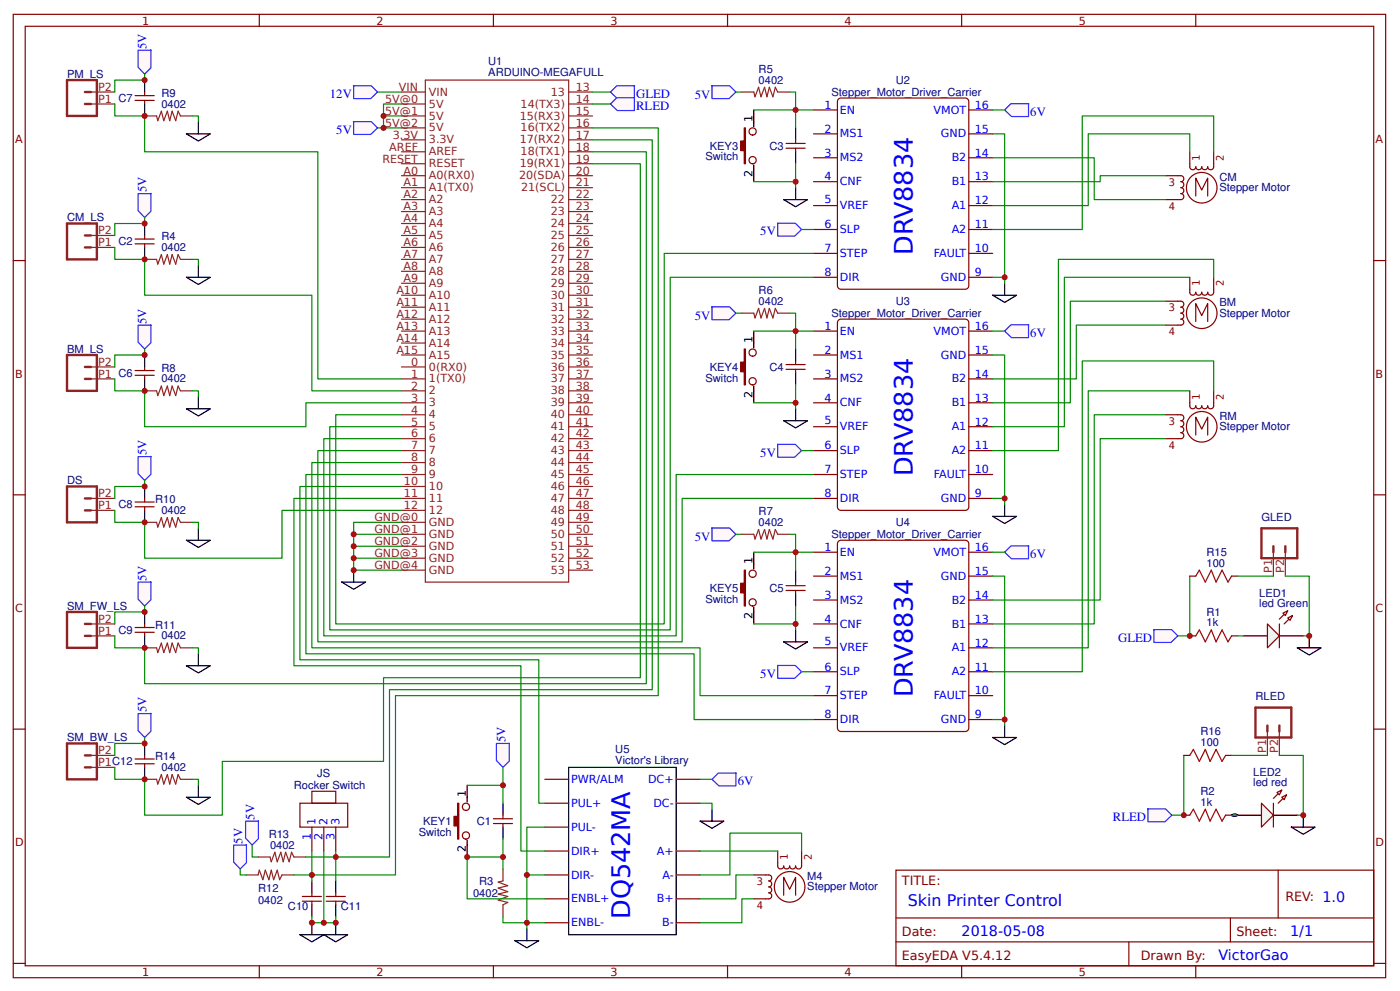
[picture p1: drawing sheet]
<svg xmlns="http://www.w3.org/2000/svg" width="310mm" height="219mm" viewBox="0 0 310 219" stroke-linecap="round" stroke-linejoin="round" font-family="sans-serif">
<g fill="none" stroke="#800" stroke-width=".26">
<path d="M2.9 3.2h304v213.2h-304zM5.6 5.8h298.7v208h-298.7zM57.4 3.2v2.6M109.3 3.2v2.6M161.2 3.2v2.6M213 3.2v2.6M264.9 3.2v2.6M2.9 57.7h2.7M304.3 57.7h2.6M2.9 109.5h2.7M304.3 109.5h2.6M2.9 161.4h2.7"/>
<path d="M304.3 161.4h2.6M198.5 192.6h105.8v21.2h-105.8zM283.1 192.6v10.6M2.9 213.3h2.7M57.4 213.8v2.6M109.3 213.8v2.6M161.2 213.8v2.6M198.5 203.2h105.8M198.5 208.5h105.8M213 213.8v2.6M250.1 208.5v5.3M264.9 213.8v2.6"/>
<path d="M272.5 203.2v5.3M304.3 213.3h2.6"/>
</g>
<g fill="none" stroke="#8d2323" stroke-width=".26">
<path d="M94.2 17.7h31.8v111.2h-31.8zM20.1 23h5.3M20.1 20.4h5.3M88.9 23h5.3M88.9 36.2h5.3M88.9 25.7h5.3M88.9 38.9h5.3M88.9 28.3h5.3M88.9 31h5.3M88.9 33.6h5.3M88.9 20.4h5.3M126 23h5.3"/>
<path d="M126 36.2h5.3M126 25.7h5.3M126 38.9h5.3M126 28.3h5.3M126 31h5.3M126 33.6h5.3M126 20.4h5.3M88.9 41.5h5.3M88.9 44.2h5.3M88.9 46.8h5.3M88.9 49.5h5.3M88.9 52.1h5.3"/>
<path d="M88.9 54.8h5.3M88.9 57.4h5.3M126 41.5h5.3M126 44.2h5.3M126 46.8h5.3M126 49.5h5.3M126 52.1h5.3M126 54.8h5.3M126 57.4h5.3M88.9 60.1h5.3M88.9 62.7h5.3M88.9 65.4h5.3"/>
<path d="M88.9 68h5.3M88.9 70.6h5.3M88.9 73.3h5.3M88.9 75.9h5.3M88.9 78.6h5.3M126 60.1h5.3M126 62.7h5.3M126 65.4h5.3M126 68h5.3M126 70.6h5.3M126 73.3h5.3M126 75.9h5.3"/>
<path d="M126 78.6h5.3M88.9 83.9h5.3M88.9 86.5h5.3M88.9 89.2h5.3M88.9 91.8h5.3M88.9 94.5h5.3M88.9 97.1h5.3M88.9 99.7h5.3M88.9 81.2h5.3M126 83.9h5.3M126 86.5h5.3M126 89.2h5.3"/>
<path d="M126 91.8h5.3M126 94.5h5.3M126 97.1h5.3M126 99.7h5.3M126 81.2h5.3M88.9 102.4h5.3M88.9 105h5.3M88.9 107.7h5.3M88.9 110.3h5.3M88.9 113h5.3M88.9 115.6h5.3M88.9 118.3h5.3"/>
<path d="M126 102.4h5.3M126 105h5.3M126 107.7h5.3M126 110.3h5.3M126 113h5.3M126 115.6h5.3M126 118.3h5.3M88.9 126.2h5.3M88.9 120.9h5.3M88.9 123.6h5.3M126 126.2h5.3M126 120.9h5.3"/>
<path d="M126 123.6h5.3"/>
</g>
<path d="M14.8 17.7h6.7v8h-6.7zM18.8 20.4h1.3M18.8 23h1.3" fill="none" stroke="#8d2323" stroke-width=".53"/>
<path d="M275.5 140.8h5.2M283.4 140.8h5.3" fill="none" stroke="#000" stroke-width=".26"/>
<path d="M280.7 138.1l2.7 2.7-2.7 2.6z" fill="#efefef" stroke="#800" stroke-width=".26"/>
<path d="M285.2 135.2l-1.8 1.9M286.3 136.3l-1.8 1.8" fill="none" stroke="#800" stroke-width=".26"/>
<g fill="#efefef" stroke="#800" stroke-width=".26">
<path d="M285.2 136.8l1.1-.5-.5 1z"/>
<path d="M284.2 135.7l1-.5-.5 1.1z"/>
</g>
<path d="M283.4 138.1v5.3M263.6 140.8h1.3M272.8 140.8h1.3M66.4 177.8h10.6v5.3h-10.6zM69.1 175.2h5.3v2.6h-5.3zM69.1 183.1v5.3M71.7 183.1v5.3M74.4 183.1v5.3" fill="none" stroke="#800" stroke-width=".26"/>
<path d="M264.9 140.8l.8-1.4 1.3 2.7 1.3-2.7 1.1 2.7 1.3-2.7 1.3 2.7 .8-1.3" fill="none" stroke="#a00000" stroke-width=".26"/>
<path d="M287.4 143.4h5.3l-2.7 1.6zM290 140.8v2.6" fill="none" stroke="#000" stroke-width=".26"/>
<g fill="none" stroke="#840000" stroke-width=".26">
<path d="M258.3 38.9h3.3a.66 .66 0 0 1 .6 .7 .66 .66 0 0 1-.6 .6 .66 .66 0 0 1 .6 .7 .66 .66 0 0 1-.6 .6 .66 .66 0 0 1 .6 .7 .66 .66 0 0 1-.6 .7 .66 .66 0 0 1 .6 .6 .66 .66 0 0 1-.6 .7h-3.3M263.6 33.6v3.3a.66 .66 0 0 0 .6 .7 .66 .66 0 0 0 .7-.7 .66 .66 0 0 0 .6 .7 .66 .66 0 0 0 .7-.7 .66 .66 0 0 0 .7 .7 .66 .66 0 0 0 .6-.7 .66 .66 0 0 0 .7 .7 .66 .66 0 0 0 .6-.7v-3.3M264.9 43.4v-4l1.3 2.7 1.3-2.7v4M269.6 41.5a3.4 3.4 0 0 0-4.9-3 3.4 3.4 0 0 0-.6 5.7 3.4 3.4 0 0 0 5.4-1.8l.1-.7M258.3 66.7h3.3a.66 .66 0 0 1 .6 .6 .66 .66 0 0 1-.6 .7 .66 .66 0 0 1 .6 .7 .66 .66 0 0 1-.6 .6 .66 .66 0 0 1 .6 .7 .66 .66 0 0 1-.6 .6 .66 .66 0 0 1 .6 .7 .66 .66 0 0 1-.6 .7h-3.3M263.6 61.4v3.3a.66 .66 0 0 0 .6 .7 .66 .66 0 0 0 .7-.7 .66 .66 0 0 0 .6 .7 .66 .66 0 0 0 .7-.7 .66 .66 0 0 0 .7 .7 .66 .66 0 0 0 .6-.7 .66 .66 0 0 0 .7 .7 .66 .66 0 0 0 .6-.7v-3.3M264.9 71.2v-4l1.3 2.6 1.3-2.6v4M269.6 69.3a3.4 3.4 0 0 0-4.9-3 3.4 3.4 0 0 0-.6 5.7 3.4 3.4 0 0 0 5.4-1.9l.1-.6M258.3 91.8h3.3a.66 .66 0 0 1 .6 .7 .66 .66 0 0 1-.6 .6 .66 .66 0 0 1 .6 .7 .66 .66 0 0 1-.6 .7 .66 .66 0 0 1 .6 .6 .66 .66 0 0 1-.6 .7 .66 .66 0 0 1 .6 .6 .66 .66 0 0 1-.6 .7h-3.3M263.6 86.5v3.3a.66 .66 0 0 0 .6 .7 .66 .66 0 0 0 .7-.7 .66 .66 0 0 0 .6 .7 .66 .66 0 0 0 .7-.7 .66 .66 0 0 0 .7 .7 .66 .66 0 0 0 .6-.7 .66 .66 0 0 0 .7 .7 .66 .66 0 0 0 .6-.7v-3.3M264.9 96.3v-4l1.3 2.7 1.3-2.7v4M269.6 94.5a3.4 3.4 0 0 0-4.9-3.1 3.4 3.4 0 0 0-.6 5.7 3.4 3.4 0 0 0 5.4-1.8l.1-.7"/>
<path d="M167 193.7h3.3a.66 .66 0 0 1 .6 .6 .66 .66 0 0 1-.6 .7 .66 .66 0 0 1 .6 .7 .66 .66 0 0 1-.6 .6 .66 .66 0 0 1 .6 .7 .66 .66 0 0 1-.6 .6 .66 .66 0 0 1 .6 .7 .66 .66 0 0 1-.6 .7h-3.3M172.3 188.4v3.3a.66 .66 0 0 0 .6 .7 .66 .66 0 0 0 .7-.7 .66 .66 0 0 0 .7 .7 .66 .66 0 0 0 .6-.7 .66 .66 0 0 0 .7 .7 .66 .66 0 0 0 .6-.7 .66 .66 0 0 0 .7 .7 .66 .66 0 0 0 .7-.7v-3.3M173.6 198.2v-4l1.3 2.6 1.3-2.6v4M178.3 196.3a3.4 3.4 0 0 0-4.8-3 3.4 3.4 0 0 0-.7 5.6 3.4 3.4 0 0 0 5.4-1.8l.1-.6"/>
</g>
<g fill="#fff7f8" stroke="#430aff" stroke-width=".26">
<path d="M136.6 19h4l-.1 2.8h-3.8l-1.5-1.4z"/>
<path d="M136.6 21.6h4l-.1 2.9h-3.8l-1.5-1.5z"/>
</g>
<path d="M131.3 20.4h3.9M131.3 23h3.9" fill="none" stroke="#080" stroke-width=".26"/>
<g fill="#fff7f8" stroke="#430aff" stroke-width=".26">
<path d="M255.5 139.4h4l1.4 1.4-1.5 1.4h-3.8z"/>
<path d="M222.5 24.3l1.4-1.3h4l-.1 2.8h-3.7z"/>
<path d="M222.5 73.3l1.4-1.4h4l-.1 2.8h-3.7z"/>
<path d="M222.5 122.2l1.4-1.4h4l-.1 2.9h-3.7z"/>
<path d="M78.3 19h3.9l1.4 1.4-1.5 1.4h-3.8z"/>
</g>
<path d="M219.9 65.4h5.3l-2.7 1.5zM222.5 62.7v2.7M219.9 114.3h5.3l-2.7 1.6zM222.5 111.7v2.6M75.7 128.9h5.3l-2.7 1.5zM78.3 126.2v2.7M126 169.9h23.8v37h-23.8zM219.9 163.2h5.3l-2.7 1.6zM222.5 160.6v2.6" fill="none" stroke="#000" stroke-width=".26"/>
<path d="M83.6 20.4h5.3M88.9 118.3h-10.6v2.6M88.9 115.6h-10.6v2.7M88.9 123.6h-10.6v2.6h10.6M88.9 120.9h-10.6v2.7" fill="none" stroke="#080" stroke-width=".26"/>
<g fill="none" stroke="#800" stroke-width=".26">
<path d="M120.7 172.5h5.3M120.7 177.8h5.3M149.8 172.5h5.3M149.8 177.8h5.3M120.7 188.4h5.3M120.7 193.7h5.3M120.7 183.1h5.3M120.7 199h5.3M149.8 188.4h5.3M149.8 193.7h5.3M149.8 199h5.3M120.7 204.3h5.3"/>
<path d="M149.8 204.3h5.3"/>
</g>
<path d="M157.7 172.5l1.4-1.4h4l-.1 2.9h-3.8z" fill="#fff7f8" stroke="#430aff" stroke-width=".26"/>
<path d="M155.1 177.8h2.6v1.3M155.1 172.5h2.6M120.7 193.7h-4v10.6M120.7 183.1h-4v10.6M120.7 204.3h-4v1.3" fill="none" stroke="#080" stroke-width=".26"/>
<path d="M157.7 179.1v2.7M155.1 181.8h5.3l-2.7 1.6zM114.1 208.2h5.3l-2.7 1.6zM116.7 205.6v2.6" fill="none" stroke="#000" stroke-width=".26"/>
<path d="M185.7 21.9l.6-.2h27.5a.79 .79 0 0 1 .8 .8v40.7a.79 .79 0 0 1-.8 .8h-27.5a.79 .79 0 0 1-.8-.8v-40.7z" fill="#fff" stroke="#800" stroke-width=".26"/>
<g fill="none" stroke="#800" stroke-width=".26">
<path d="M180.2 24.3h5.3M180.2 29.6h5.3M180.2 34.9h5.3M214.6 24.3h5.3M214.6 29.6h5.3M214.6 34.9h5.3M180.2 40.2h5.3M180.2 45.5h5.3M180.2 50.8h5.3M180.2 56.1h5.3M214.6 40.2h5.3M214.6 45.5h5.3"/>
<path d="M214.6 50.8h5.3M214.6 56.1h5.3M180.2 61.4h5.3M214.6 61.4h5.3"/>
</g>
<path d="M185.7 70.9l.6-.3h27.5a.79 .79 0 0 1 .8 .8v40.8a.79 .79 0 0 1-.8 .8h-27.5a.79 .79 0 0 1-.8-.8v-40.8z" fill="#fff" stroke="#800" stroke-width=".26"/>
<g fill="none" stroke="#800" stroke-width=".26">
<path d="M180.2 73.3h5.3M180.2 78.6h5.3M214.6 73.3h5.3M214.6 78.6h5.3M180.2 83.9h5.3M180.2 89.2h5.3M180.2 94.5h5.3M180.2 99.7h5.3M214.6 83.9h5.3M214.6 89.2h5.3M214.6 94.5h5.3M214.6 99.7h5.3"/>
<path d="M180.2 105h5.3M180.2 110.3h5.3M214.6 105h5.3M214.6 110.3h5.3"/>
</g>
<path d="M185.7 119.8l.6-.2h27.5a.79 .79 0 0 1 .8 .8v40.7a.79 .79 0 0 1-.8 .8h-27.5a.79 .79 0 0 1-.8-.8v-40.7z" fill="#fff" stroke="#800" stroke-width=".26"/>
<g fill="none" stroke="#800" stroke-width=".26">
<path d="M180.2 122.2h5.3M180.2 127.5h5.3M180.2 132.8h5.3M180.2 138.1h5.3M214.6 122.2h5.3M214.6 127.5h5.3M214.6 132.8h5.3M214.6 138.1h5.3M180.2 143.4h5.3M180.2 148.7h5.3M180.2 154h5.3M180.2 159.3h5.3"/>
<path d="M214.6 143.4h5.3M214.6 148.7h5.3M214.6 154h5.3M214.6 159.3h5.3"/>
</g>
<g fill="none" stroke="#080" stroke-width=".26">
<path d="M219.9 29.6h2.6v33.1M219.9 34.9h22.5v9.3h15.9M219.9 24.3h2.6M258.3 38.9h-14.6v1.3h-23.8M263.6 33.6v-4h-22.5v15.9h-21.2M268.8 33.6v-7.9h-29.1v25.1h-19.8M180.2 56.1h-33.1v82h-72.7v-46.3h14.5M180.2 61.4h-31.7v78h-75.4v-44.9h15.8M219.9 78.6h2.6v33.1M219.9 73.3h2.6M219.9 61.4h2.6M258.3 72h-19.9v11.9h-18.5"/>
<path d="M258.3 66.7h-21.2v22.5h-17.2M263.6 61.4h-27.8v33.1h-15.9M268.8 61.4v-4h-34.4v42.3h-14.5M88.9 97.1h-17.2v43.7h78.1v-35.8h30.4M88.9 99.7h-18.5v42.4h80.7v-31.8h29.1M258.3 97.1h-14.6v35.7h-23.8M258.3 91.8h-15.9v46.3h-22.5M263.6 86.5h-22.5v56.9h-21.2M268.8 86.5v-6.6h-29.1v68.8h-19.8M88.9 102.4h-19.8v41h86v10.6h25.1M88.9 105h-21.1v39.7h85.9v14.6h26.5M219.9 110.3h2.6"/>
<path d="M219.9 122.2h2.6"/>
</g>
<path d="M78.3 26.9h3.9l1.4 1.4-1.5 1.5h-3.8z" fill="#fff7f8" stroke="#430aff" stroke-width=".26"/>
<path d="M83.6 28.3h5.3M88.9 25.7h-3.9v2.6M88.9 23h-3.9v2.7" fill="none" stroke="#080" stroke-width=".26"/>
<g fill="#fff7f8" stroke="#430aff" stroke-width=".26">
<path d="M172.2 147.3h4l1.4 1.4-1.6 1.5h-3.7z"/>
<path d="M172.2 98.4h4l1.4 1.3-1.6 1.5h-3.7z"/>
<path d="M172.2 49.4h4l1.4 1.4-1.6 1.5h-3.7z"/>
</g>
<path d="M177.6 50.8h2.6M177.6 99.7h2.6M177.6 148.7h2.6" fill="none" stroke="#080" stroke-width=".26"/>
<path d="M110 164.6l2.8-.1v4l-1.4 1.4-1.4-1.6z" fill="#fff7f8" stroke="#430aff" stroke-width=".26"/>
<path d="M103.5 173.8v3.7M111.4 177.8v2.6M103.5 186v3.7M111.4 183.1v2.6" fill="none" stroke="#000" stroke-width=".26"/>
<path d="M101.4 177.8h.2v7.9h-.2v-2.9h-.8v-2.1h.8z" fill="#800" stroke="#800" stroke-width=".26"/>
<g fill="none" stroke="#800" stroke-width=".26">
<path d="M109.3 181.2h4.2M109.3 182.3h4.2M111.4 180.4v.8M111.4 182.3v.8"/>
<circle cx="103.2" cy="178.6" r=".8"/>
<circle cx="103.2" cy="184.9" r=".8"/>
</g>
<path d="M111.4 192.4v2.6l-1 .3 2.1 .8-2.1 .5 2.1 .8-2.1 .5 2.1 .5-2.1 .8 2.1 .6-1.1 .5v2.6" fill="none" stroke="#8d2323" stroke-width=".26"/>
<path d="M219.9 127.5h2.6v31.8M219.9 159.3h2.6v1.3M103.5 173.8h7.9M111.4 169.9v7.9M111.4 189.7h-7.9v9.3h17.2M111.4 185.7v6.7M111.4 202.9v1.4h5.3" fill="none" stroke="#080" stroke-width=".26"/>
<path d="M157.7 19h3.9l1.4 1.4-1.5 1.4h-3.8z" fill="#fff7f8" stroke="#430aff" stroke-width=".26"/>
<path d="M167 24.3v3.7M167 36.5v3.7M176.2 28.3v2.7M176.2 33.6v2.6M173.6 44.2h5.3l-2.7 1.6zM176.2 41.5v2.7" fill="none" stroke="#000" stroke-width=".26"/>
<path d="M164.9 28.3h.2v7.9h-.2v-2.9h-.8v-2.1h.8z" fill="#800" stroke="#800" stroke-width=".26"/>
<path d="M166.7 29.9a.81 .81 0 0 1-.7-1.1 .81 .81 0 0 1 1.3-.3 .81 .81 0 0 1-.1 1.3l-.5 .1M166.7 36.2a.81 .81 0 0 1-.7-1 .81 .81 0 0 1 1.3-.4 .81 .81 0 0 1-.1 1.3l-.5 .1M174.1 31.7h4.3M174.1 32.8h4.3M176.2 31v.7M176.2 32.8v.8" fill="none" stroke="#800" stroke-width=".26"/>
<path d="M164.3 20.4h2.7l.2 1 .8-2.1 .6 2.1 .8-2.1 .5 2.1 .5-2.1 .8 2.1 .5-2.1 .6 1.1h2.6" fill="none" stroke="#8d2323" stroke-width=".26"/>
<path d="M163 20.4h1.3M174.9 20.4h1.3v3.9h-9.2M176.2 36.2v5.3M180.2 24.3h-4v4M167 40.2h9.2" fill="none" stroke="#080" stroke-width=".26"/>
<path d="M157.7 67.9h3.9l1.4 1.4-1.5 1.5h-3.8z" fill="#fff7f8" stroke="#430aff" stroke-width=".26"/>
<path d="M167 73.3v3.7M176.2 77.3v2.6M167 85.5v3.7M173.6 93.1h5.3l-2.7 1.6zM176.2 82.5v2.7M176.2 90.5v2.6" fill="none" stroke="#000" stroke-width=".26"/>
<path d="M164.9 77.3h.2v7.9h-.2v-2.9h-.8v-2.1h.8z" fill="#800" stroke="#800" stroke-width=".26"/>
<path d="M166.7 78.8a.81 .81 0 0 1-.7-1 .81 .81 0 0 1 1.3-.4 .81 .81 0 0 1-.1 1.3l-.5 .1M176.2 79.9v.8M166.7 85.2a.81 .81 0 0 1-.7-1.1 .81 .81 0 0 1 1.3-.3 .81 .81 0 0 1-.1 1.3l-.5 .1M174.1 80.7h4.3M174.1 81.8h4.3M176.2 81.8v.7" fill="none" stroke="#800" stroke-width=".26"/>
<path d="M164.3 69.3h2.7l.2 1.1 .8-2.1 .6 2.1 .8-2.1 .5 2.1 .5-2.1 .8 2.1 .5-2.1 .6 1h2.6" fill="none" stroke="#8d2323" stroke-width=".26"/>
<path d="M163 69.3h1.3M174.9 69.3h1.3v4h-9.2M180.2 73.3h-4v4M167 89.2h9.2M176.2 85.2v5.3" fill="none" stroke="#080" stroke-width=".26"/>
<path d="M157.7 116.9h3.9l1.4 1.4-1.5 1.4h-3.8z" fill="#fff7f8" stroke="#430aff" stroke-width=".26"/>
<path d="M167 122.2v3.7M167 134.4v3.7M176.2 126.2v2.7M176.2 131.5v2.6M176.2 139.4v2.7M173.6 142.1h5.3l-2.7 1.6z" fill="none" stroke="#000" stroke-width=".26"/>
<path d="M164.9 126.2h.2v7.9h-.2v-2.9h-.8v-2.1h.8z" fill="#800" stroke="#800" stroke-width=".26"/>
<path d="M166.7 127.8a.81 .81 0 0 1-.7-1.1 .81 .81 0 0 1 1.3-.3 .81 .81 0 0 1-.1 1.3l-.5 .1M166.7 134.1a.81 .81 0 0 1-.7-1 .81 .81 0 0 1 1.3-.4 .81 .81 0 0 1-.1 1.3l-.5 .1M174.1 129.6h4.3M174.1 130.7h4.3M176.2 128.9v.7M176.2 130.7v.8" fill="none" stroke="#800" stroke-width=".26"/>
<path d="M164.3 118.3h2.7l.2 1 .8-2.1 .6 2.1 .8-2.1 .5 2.1 .5-2.1 .8 2.1 .5-2.1 .6 1.1h2.6" fill="none" stroke="#8d2323" stroke-width=".26"/>
<path d="M163 118.3h1.3M174.9 118.3h1.3v3.9h-9.2M167 138.1h9.2M176.2 134.1v5.3M180.2 122.2h-4v4" fill="none" stroke="#080" stroke-width=".26"/>
<path d="M30.6 11.1l2.8-.1v4l-1.4 1.4-1.4-1.5z" fill="#fff7f8" stroke="#430aff" stroke-width=".26"/>
<path d="M41.3 29.6h5.3l-2.7 1.6zM43.9 27v2.6" fill="none" stroke="#000" stroke-width=".26"/>
<path d="M51.8 187.1l2.8-.1v4l-1.4 1.4-1.4-1.6z" fill="#fff7f8" stroke="#430aff" stroke-width=".26"/>
<path d="M67 198.4h4.2M67 199.5h4.2M69.1 197.6v.8M69.1 199.5v.8M72.3 198.4h4.2M72.3 199.5h4.2M74.4 197.6v.8M74.4 199.5v.8" fill="none" stroke="#800" stroke-width=".26"/>
<path d="M69.1 195v2.6M74.4 195v2.6M66.4 206.9h5.3l-2.6 1.6zM69.1 200.3v2.6M69.1 204.3v2.6M71.7 206.9h5.3l-2.6 1.6zM74.4 200.3v2.6M74.4 204.3v2.6" fill="none" stroke="#000" stroke-width=".26"/>
<path d="M54.5 193.7h2.7l.2-1.1 .8 2.1 .6-2.1 .8 2.1 .5-2.1 .5 2.1 .8-2.1 .5 2.1 .6-1h2.6" fill="none" stroke="#8d2323" stroke-width=".26"/>
<path d="M53.2 192.4v1.3h1.3M65.1 193.7h4v1.3M71.7 188.4v15.9h2.7v-1.4" fill="none" stroke="#080" stroke-width=".26"/>
<path d="M54.4 181.8l2.8-.1v4l-1.3 1.4-1.5-1.6z" fill="#fff7f8" stroke="#430aff" stroke-width=".26"/>
<path d="M282.1 122.2v5.3M284.7 122.2v5.3M57.2 189.7h2.6l.3 1.1 .8-2.2 .5 2.2 .8-2.2 .5 2.2 .6-2.2 .8 2.2 .5-2.2 .5 1.1h2.7" fill="none" stroke="#8d2323" stroke-width=".26"/>
<g fill="none" stroke="#080" stroke-width=".26">
<path d="M32 25.7v7.9h38.4v50.3h18.5M131.3 28.3h14.5v125.7h-58.2v39.7h-18.5v-5.3M131.3 31h13.2v121.7h-58.2v37h-11.9v-1.3M131.3 33.6h11.9v117.7h-111.2v-7.9M131.3 36.2h10.5v113.8h-56.8v18.5h-35.8v11.9h-17.2v-7.9M32 57.4v8h37.1v21.1h19.8M32 86.5v8h35.8v-5.3h21.1M88.9 107.7h-22.5v38.3h53v31.8h1.3M88.9 110.3h-23.8v37.1h50.3v41h5.3M88.9 113h-26.4v10.6h-30.5v-8M263.6 127.5v13.3h-2.7M284.7 127.5h5.3v13.3h-1.3"/>
<path d="M55.9 187.1v2.6h1.3M67.8 189.7h6.6v5.3M155.1 188.4h17.2M167 193.7h-4v5.3h-7.9M167 199h-2.7v5.3h-9.2M177.6 188.4v-4h-15.9v9.3h-6.6M69.1 202.9v1.4h2.6"/>
</g>
<path d="M279.4 116.9h8v6.7h-8zM282.1 120.9v1.3M284.7 120.9v1.3" fill="none" stroke="#8d2323" stroke-width=".53"/>
<path d="M274.1 180.4h5.3M282.1 180.4h5.3" fill="none" stroke="#000" stroke-width=".26"/>
<path d="M279.4 177.8l2.7 2.6-2.7 2.7z" fill="#efefef" stroke="#800" stroke-width=".26"/>
<path d="M283.9 174.9l-1.8 1.8M285 175.9l-1.9 1.9" fill="none" stroke="#800" stroke-width=".26"/>
<g fill="#efefef" stroke="#800" stroke-width=".26">
<path d="M283.9 176.5l1.1-.6-.5 1.1z"/>
<path d="M282.9 175.4l1-.5-.5 1z"/>
</g>
<path d="M282.1 177.8v5.3M262.2 180.4h1.4M271.5 180.4h1.3" fill="none" stroke="#800" stroke-width=".26"/>
<path d="M263.6 180.4l.7-1.3 1.4 2.7 1.3-2.7 1 2.7 1.4-2.7 1.3 2.7 .8-1.4" fill="none" stroke="#a00000" stroke-width=".26"/>
<path d="M286 183.1h5.3l-2.6 1.6zM288.7 180.4v2.7" fill="none" stroke="#000" stroke-width=".26"/>
<path d="M254.2 179.1h4l1.4 1.3-1.5 1.5h-3.8z" fill="#fff7f8" stroke="#430aff" stroke-width=".26"/>
<path d="M14.8 49.5h6.7v7.9h-6.7zM18.8 52.1h1.3M18.8 54.8h1.3M278.1 156.6h7.9v6.6h-7.9zM280.7 160.6v1.3M283.4 160.6v1.3" fill="none" stroke="#8d2323" stroke-width=".53"/>
<path d="M32 25.7h2.7l.3 1 .7-2.1 .6 2.1 .8-2.1 .5 2.1 .5-2.1 .8 2.1 .5-2.1 .6 1.1h2.6M20.1 54.8h5.3M20.1 52.1h5.3M280.7 161.9v5.3M283.4 161.9v5.3" fill="none" stroke="#8d2323" stroke-width=".26"/>
<path d="M32 16.4v1.3h-6.6v2.7M25.4 23v2.7h6.6M42.6 25.7h1.3v1.3M262.2 167.2v13.2h-2.6M283.4 167.2h5.3v13.2h-1.3" fill="none" stroke="#080" stroke-width=".26"/>
<path d="M29.9 21.2h4.3M29.9 22.2h4.3M32 20.4v.8M32 22.2v.8" fill="none" stroke="#800" stroke-width=".26"/>
<path d="M32 17.7v2.7M32 23v2.7" fill="none" stroke="#000" stroke-width=".26"/>
<path d="M30.6 42.9l2.8-.1v4l-1.4 1.4-1.4-1.6z" fill="#fff7f8" stroke="#430aff" stroke-width=".26"/>
<path d="M32 49.5v2.6M32 54.8v2.6M43.9 58.7v2.7M41.3 61.4h5.3l-2.7 1.6z" fill="none" stroke="#000" stroke-width=".26"/>
<path d="M29.9 52.9h4.3M29.9 54h4.3M32 52.1v.8M32 54v.8" fill="none" stroke="#800" stroke-width=".26"/>
<path d="M32 57.4h2.7l.3 1.1 .7-2.1 .6 2.1 .8-2.1 .5 2.1 .5-2.1 .8 2.1 .5-2.1 .6 1h2.6M20.1 83.9h5.3M20.1 81.2h5.3" fill="none" stroke="#8d2323" stroke-width=".26"/>
<path d="M25.4 54.8v2.6h6.6M32 48.2v1.3h-6.6v2.6M42.6 57.4h1.3v1.3" fill="none" stroke="#080" stroke-width=".26"/>
<path d="M14.8 78.6h6.7v7.9h-6.7zM18.8 81.2h1.3M18.8 83.9h1.3" fill="none" stroke="#8d2323" stroke-width=".53"/>
<path d="M30.6 72l2.8-.1v4l-1.4 1.4-1.4-1.6z" fill="#fff7f8" stroke="#430aff" stroke-width=".26"/>
<path d="M32 78.6v2.6M32 83.9v2.6M41.3 90.5h5.3l-2.7 1.6zM43.9 87.8v2.7" fill="none" stroke="#000" stroke-width=".26"/>
<path d="M29.9 82h4.3M29.9 83.1h4.3M32 81.2v.8M32 83.1v.8" fill="none" stroke="#800" stroke-width=".26"/>
<path d="M32 86.5h2.7l.3 1.1 .7-2.1 .6 2.1 .8-2.1 .5 2.1 .5-2.1 .8 2.1 .5-2.1 .6 1h2.6M20.1 113h5.3M20.1 110.3h5.3" fill="none" stroke="#8d2323" stroke-width=".26"/>
<path d="M32 77.3v1.3h-6.6v2.6M25.4 83.9v2.6h6.6M42.6 86.5h1.3v1.3" fill="none" stroke="#080" stroke-width=".26"/>
<path d="M14.8 107.7h6.7v7.9h-6.7zM18.8 110.3h1.3M18.8 113h1.3" fill="none" stroke="#8d2323" stroke-width=".53"/>
<path d="M30.6 101.1l2.8-.1v4l-1.4 1.4-1.4-1.6z" fill="#fff7f8" stroke="#430aff" stroke-width=".26"/>
<path d="M32 107.7v2.6M32 113v2.6M41.3 119.6h5.3l-2.7 1.6zM43.9 116.9v2.7" fill="none" stroke="#000" stroke-width=".26"/>
<path d="M29.9 111.1h4.3M29.9 112.2h4.3M32 110.3v.8M32 112.2v.8" fill="none" stroke="#800" stroke-width=".26"/>
<path d="M32 115.6h2.7l.3 1.1 .7-2.1 .6 2.1 .8-2.1 .5 2.1 .5-2.1 .8 2.1 .5-2.1 .6 1h2.6M20.1 138.1h5.3M20.1 140.8h5.3" fill="none" stroke="#8d2323" stroke-width=".26"/>
<path d="M25.4 113v2.6h6.6M32 106.4v1.3h-6.6v2.6M42.6 115.6h1.3v1.3" fill="none" stroke="#080" stroke-width=".26"/>
<path d="M14.8 135.5h6.7v7.9h-6.7zM18.8 138.1h1.3M18.8 140.8h1.3" fill="none" stroke="#8d2323" stroke-width=".53"/>
<path d="M30.6 128.9l2.8-.1v4l-1.4 1.3-1.4-1.5z" fill="#fff7f8" stroke="#430aff" stroke-width=".26"/>
<path d="M32 135.5v2.6M32 140.8v2.6M41.3 147.4h5.3l-2.7 1.6zM43.9 144.7v2.7" fill="none" stroke="#000" stroke-width=".26"/>
<path d="M29.9 138.9h4.3M29.9 140h4.3M32 138.1v.8M32 140v.8" fill="none" stroke="#800" stroke-width=".26"/>
<path d="M32 143.4h2.7l.3 1.1 .7-2.2 .6 2.2 .8-2.2 .5 2.2 .5-2.2 .8 2.2 .5-2.2 .6 1.1h2.6M20.1 169.9h5.3M20.1 167.2h5.3" fill="none" stroke="#8d2323" stroke-width=".26"/>
<path d="M32 134.1v1.4h-6.6v2.6M25.4 140.8v2.6h6.6M42.6 143.4h1.3v1.3" fill="none" stroke="#080" stroke-width=".26"/>
<path d="M14.8 164.6h6.7v7.9h-6.7zM18.8 167.2h1.3M18.8 169.9h1.3" fill="none" stroke="#8d2323" stroke-width=".53"/>
<path d="M30.6 158l2.8-.1v4l-1.4 1.3-1.4-1.5z" fill="#fff7f8" stroke="#430aff" stroke-width=".26"/>
<path d="M32 164.6v2.6M32 169.9v2.6M41.3 176.5h5.3l-2.7 1.6zM43.9 173.8v2.7M272.9 180.3l.9-.1 .3 .2-.3 .3h-.7l-.3-.3z" fill="none" stroke="#000" stroke-width=".26"/>
<path d="M263.6 127.5h1.3M272.8 127.5h1.3M29.9 168h4.3M29.9 169.1h4.3M32 167.2v.8M32 169.1v.8M262.2 167.2h1.4M271.5 167.2h1.3" fill="none" stroke="#800" stroke-width=".26"/>
<path d="M32 172.5h2.7l.3 1.1 .7-2.2 .6 2.2 .8-2.2 .5 2.2 .5-2.2 .8 2.2 .5-2.2 .6 1.1h2.6" fill="none" stroke="#8d2323" stroke-width=".26"/>
<path d="M274.1 127.5h8M274.1 140.8h1.4M25.4 169.9v2.6h6.6M32 163.2v1.4h-6.6v2.6M42.6 172.5h1.3v1.3M272.8 167.2h7.9M272.8 180.4h1.3" fill="none" stroke="#080" stroke-width=".26"/>
<path d="M264.9 127.5l.8-1.3 1.3 2.7 1.3-2.7 1.1 2.7 1.3-2.7 1.3 2.7 .8-1.4M263.6 167.2l.7-1.3 1.4 2.6 1.3-2.6 1 2.6 1.4-2.6 1.3 2.6 .8-1.3" fill="none" stroke="#a00000" stroke-width=".26"/>
<g fill="#c00">
<circle cx="262.2" cy="180.4" r=".66"/>
<circle cx="32" cy="172.5" r=".66"/>
<circle cx="32" cy="164.6" r=".66"/>
<circle cx="32" cy="115.6" r=".66"/>
<circle cx="32" cy="107.7" r=".66"/>
<circle cx="32" cy="57.4" r=".66"/>
<circle cx="32" cy="49.5" r=".66"/>
<circle cx="74.4" cy="204.3" r=".66"/>
<circle cx="69.1" cy="193.7" r=".66"/>
<circle cx="176.2" cy="89.2" r=".66"/>
<circle cx="176.2" cy="73.3" r=".66"/>
<circle cx="176.2" cy="40.2" r=".66"/>
<circle cx="176.2" cy="24.3" r=".66"/>
<circle cx="222.5" cy="159.3" r=".66"/>
<circle cx="85" cy="28.3" r=".66"/>
<circle cx="222.5" cy="110.3" r=".66"/>
<circle cx="222.5" cy="61.4" r=".66"/>
<circle cx="116.7" cy="193.7" r=".66"/>
<circle cx="78.3" cy="123.6" r=".66"/>
<circle cx="78.3" cy="126.2" r=".66"/>
<circle cx="78.3" cy="120.9" r=".66"/>
<circle cx="78.3" cy="118.3" r=".66"/>
<circle cx="116.7" cy="204.3" r=".66"/>
<circle cx="85" cy="25.7" r=".66"/>
<circle cx="111.4" cy="173.8" r=".66"/>
<circle cx="176.2" cy="122.2" r=".66"/>
<circle cx="176.2" cy="138.1" r=".66"/>
<circle cx="74.4" cy="189.7" r=".66"/>
<circle cx="71.7" cy="204.3" r=".66"/>
<circle cx="69.1" cy="204.3" r=".66"/>
<circle cx="103.5" cy="189.7" r=".66"/>
<circle cx="111.4" cy="189.7" r=".66"/>
<circle cx="290" cy="140.8" r=".66"/>
<circle cx="288.7" cy="180.4" r=".66"/>
<circle cx="32" cy="17.7" r=".66"/>
<circle cx="32" cy="25.7" r=".66"/>
<circle cx="32" cy="78.6" r=".66"/>
<circle cx="32" cy="86.5" r=".66"/>
<circle cx="32" cy="135.5" r=".66"/>
<circle cx="32" cy="143.4" r=".66"/>
<circle cx="263.6" cy="140.8" r=".66"/>
</g>
<g font-size="5.6" fill="#00f">
<text x="202.2" y="56.5" transform="rotate(-90 202.2 56.5)">DRV8834</text>
<text x="202.2" y="105.4" transform="rotate(-90 202.2 105.4)">DRV8834</text>
<text x="202.2" y="154.4" transform="rotate(-90 202.2 154.4)">DRV8834</text>
<text x="139.6" y="203.4" transform="rotate(-90 139.6 203.4)">DQ542MA</text>
</g>
<text font-size="3.5" fill="#00f" x="201.1" y="200.6">Skin Printer Control</text>
<g font-size="3.2" fill="#00f">
<text x="213" y="207.2">2018-05-08</text>
<text x="285.8" y="207.2">1/1</text>
<text x="269.9" y="212.5">VictorGao</text>
</g>
<g font-size="2.8" fill="#00f">
<text x="32.5" y="10.8" transform="rotate(-90 32.5 10.8)">5V</text>
<text x="73.1" y="21.7">12V</text>
<text x="140.9" y="21.7">GLED</text>
<text x="153.9" y="21.8">5V</text>
<text x="74.5" y="29.6">5V</text>
<text x="140.9" y="24.3">RLED</text>
<text x="228.2" y="25.7">6V</text>
<text x="32.5" y="42.6" transform="rotate(-90 32.5 42.6)">5V</text>
<text x="168.4" y="52.1">5V</text>
<text x="32.5" y="71.7" transform="rotate(-90 32.5 71.7)">5V</text>
<text x="153.9" y="70.8">5V</text>
<text x="228.2" y="74.6">6V</text>
<text x="32.5" y="100.8" transform="rotate(-90 32.5 100.8)">5V</text>
<text x="168.4" y="101.1">5V</text>
<text x="153.9" y="119.7">5V</text>
<text x="228.2" y="123.6">6V</text>
<text x="32.5" y="128.6" transform="rotate(-90 32.5 128.6)">5V</text>
<text x="247.7" y="142.1">GLED</text>
<text x="168.4" y="150">5V</text>
<text x="32.5" y="157.7" transform="rotate(-90 32.5 157.7)">5V</text>
<text x="111.9" y="164.2" transform="rotate(-90 111.9 164.2)">5V</text>
<text x="163.4" y="173.8">6V</text>
<text x="56.4" y="181.4" transform="rotate(-90 56.4 181.4)">5V</text>
<text x="246.5" y="181.8">RLED</text>
<text x="53.7" y="186.7" transform="rotate(-90 53.7 186.7)">5V</text>
</g>
<g font-size="2.8" fill="#800">
<text x="199.8" y="195.8">TITLE:</text>
<text x="284.7" y="199.5">REV: 1.0</text>
<text x="199.8" y="207.2">Date:</text>
<text x="273.9" y="207.2">Sheet:</text>
<text x="199.8" y="212.5">EasyEDA V5.4.12</text>
<text x="252.7" y="212.5">Drawn By:</text>
</g>
<g font-size="2.5" fill="#800">
<text x="31.5" y="5.4">1</text>
<text x="83.4" y="5.4">2</text>
<text x="135.2" y="5.4">3</text>
<text x="187.1" y="5.4">4</text>
<text x="238.9" y="5.4">5</text>
<text x="3.3" y="31.8">A</text>
<text x="304.7" y="31.8">A</text>
<text x="3.3" y="83.6">B</text>
<text x="304.7" y="83.6">B</text>
<text x="3.3" y="135.5">C</text>
<text x="304.7" y="135.5">C</text>
<text x="3.3" y="187.3">D</text>
<text x="304.7" y="187.3">D</text>
<text x="31.5" y="216">1</text>
<text x="83.4" y="216">2</text>
<text x="135.2" y="216">3</text>
<text x="187.1" y="216">4</text>
<text x="238.9" y="216">5</text>
</g>
<g font-size="2.5" fill="#000080">
<text x="14.8" y="17.2">PM_LS</text>
<text x="108.2" y="16.9">ARDUINO-MEGAFULL</text>
<text x="108.2" y="14.4">U1</text>
<text x="168" y="16.2">R5</text>
<text x="35.7" y="23.8">0402</text>
<text x="35.8" y="21.4">R9</text>
<text x="168" y="18.5">0402</text>
<text x="184.2" y="21.3">Stepper_Motor_Driver_Carrier</text>
<text x="198.4" y="18.6">U2</text>
<text x="156.3" y="35.5">Switch</text>
<text x="157.2" y="33.1">KEY3</text>
<text x="170.4" y="33.1">C3</text>
<text x="270.1" y="40">CM</text>
<text x="270.1" y="42.3">Stepper Motor</text>
<text x="14.8" y="48.9">CM_LS</text>
<text x="35.8" y="53.2">R4</text>
<text x="35.7" y="55.6">0402</text>
<text x="168" y="65.1">R6</text>
<text x="168" y="67.5">0402</text>
<text x="184.2" y="70.3">Stepper_Motor_Driver_Carrier</text>
<text x="198.4" y="67.5">U3</text>
<text x="270.1" y="70.1">Stepper Motor</text>
<text x="270.1" y="67.8">BM</text>
<text x="14.8" y="78.1">BM_LS</text>
<text x="35.8" y="82.3">R8</text>
<text x="157.2" y="82.1">KEY4</text>
<text x="170.4" y="82.1">C4</text>
<text x="35.7" y="84.7">0402</text>
<text x="156.3" y="84.5">Switch</text>
<text x="270.1" y="95.2">Stepper Motor</text>
<text x="270.1" y="92.9">RM</text>
<text x="14.8" y="107.2">DS</text>
<text x="34.4" y="111.4">R10</text>
<text x="35.7" y="113.8">0402</text>
<text x="168" y="116.4">0402</text>
<text x="168" y="114.1">R7</text>
<text x="184.2" y="119.2">Stepper_Motor_Driver_Carrier</text>
<text x="198.4" y="116.5">U4</text>
<text x="279.4" y="115.3">GLED</text>
<text x="267.3" y="125.4">100</text>
<text x="267.3" y="123">R15</text>
<text x="157.2" y="131">KEY5</text>
<text x="170.4" y="131">C5</text>
<text x="14.8" y="134.9">SM_FW_LS</text>
<text x="156.3" y="133.4">Switch</text>
<text x="267.3" y="136.3">R1</text>
<text x="278.9" y="134.4">led Green</text>
<text x="278.9" y="132.1">LED1</text>
<text x="34.4" y="139.2">R11</text>
<text x="35.7" y="141.6">0402</text>
<text x="267.3" y="138.6">1k</text>
<text x="278.1" y="154.9">RLED</text>
<text x="14.8" y="164">SM_BW_LS</text>
<text x="136.3" y="166.7">U5</text>
<text x="265.9" y="165.1">100</text>
<text x="265.9" y="162.7">R16</text>
<text x="34.4" y="168.3">R14</text>
<text x="35.7" y="170.7">0402</text>
<text x="70.3" y="172">JS</text>
<text x="136.3" y="169.1">Victor's Library</text>
<text x="277.6" y="171.8">LED2</text>
<text x="65.1" y="174.6">Rocker Switch</text>
<text x="265.9" y="178.3">1k</text>
<text x="265.9" y="175.9">R2</text>
<text x="277.6" y="174.1">led red</text>
<text x="59.5" y="185.5">R13</text>
<text x="92.8" y="185">Switch</text>
<text x="93.7" y="182.6">KEY1</text>
<text x="105.6" y="182.6">C1</text>
<text x="59.8" y="188">0402</text>
<text x="57.2" y="197.5">R12</text>
<text x="106.1" y="195.9">R3</text>
<text x="178.8" y="197.1">Stepper Motor</text>
<text x="178.8" y="194.8">M4</text>
<text x="57.2" y="200.1">0402</text>
<text x="63.8" y="201.5">C10</text>
<text x="75.5" y="201.5">C11</text>
<text x="104.8" y="198.6">0402</text>
</g>
<g font-size="2.5" fill="#8d2323">
<text x="21.7" y="22.8">P1 C7</text>
<text x="21.7" y="20.1">P2</text>
<text x="85.3" y="22.8">5V@0</text>
<text x="88.4" y="20.1">VIN</text>
<text x="95" y="23.8">5V</text>
<text x="95" y="21.2">VIN</text>
<text x="115.3" y="23.8">14(TX3)</text>
<text x="122" y="21.2">13</text>
<text x="127.6" y="20.1">13</text>
<text x="127.6" y="22.8">14</text>
<text x="85.3" y="25.4">5V@1</text>
<text x="85.3" y="28">5V@2</text>
<text x="95" y="26.5">5V</text>
<text x="95" y="29.1">5V</text>
<text x="115.1" y="26.5">15(RX3)</text>
<text x="115.3" y="29.1">16(TX2)</text>
<text x="127.6" y="28">16</text>
<text x="127.6" y="25.4">15</text>
<text x="84.7" y="36">RESET</text>
<text x="86.2" y="33.3">AREF</text>
<text x="87" y="30.7">3.3V</text>
<text x="95" y="31.8">3.3V</text>
<text x="95" y="34.4">AREF</text>
<text x="115.1" y="31.8">17(RX2)</text>
<text x="115.3" y="34.4">18(TX1)</text>
<text x="127.6" y="30.7">17</text>
<text x="127.6" y="33.3">18</text>
<text x="127.6" y="36">19</text>
<text x="89.4" y="38.6">A0</text>
<text x="89.4" y="41.3">A1</text>
<text x="95" y="37">RESET</text>
<text x="95" y="39.7">A0(RX0)</text>
<text x="115" y="39.7">20(SDA)</text>
<text x="115.1" y="37">19(RX1)</text>
<text x="127.6" y="41.3">21</text>
<text x="127.6" y="38.6">20</text>
<text x="89.4" y="43.9">A2</text>
<text x="89.4" y="46.6">A3</text>
<text x="95" y="42.3">A1(TX0)</text>
<text x="95" y="45">A2</text>
<text x="95" y="47.6">A3</text>
<text x="115.4" y="42.3">21(SCL)</text>
<text x="122" y="45">22</text>
<text x="122" y="47.6">23</text>
<text x="127.6" y="43.9">22</text>
<text x="127.6" y="46.6">23</text>
<text x="21.7" y="51.9">P2</text>
<text x="89.4" y="49.2">A4</text>
<text x="89.4" y="51.9">A5</text>
<text x="95" y="50.3">A4</text>
<text x="95" y="52.9">A5</text>
<text x="122" y="50.3">24</text>
<text x="122" y="52.9">25</text>
<text x="127.6" y="49.2">24</text>
<text x="127.6" y="51.9">25</text>
<text x="21.7" y="54.5">P1 C2</text>
<text x="89.4" y="54.5">A6</text>
<text x="89.4" y="57.1">A7</text>
<text x="89.4" y="59.8">A8</text>
<text x="95" y="55.6">A6</text>
<text x="95" y="58.2">A7</text>
<text x="122" y="55.6">26</text>
<text x="122" y="58.2">27</text>
<text x="127.6" y="54.5">26</text>
<text x="127.6" y="57.1">27</text>
<text x="127.6" y="59.8">28</text>
<text x="87.8" y="65.1">A10</text>
<text x="89.4" y="62.4">A9</text>
<text x="95" y="60.9">A8</text>
<text x="95" y="63.5">A9</text>
<text x="122" y="60.9">28</text>
<text x="122" y="63.5">29</text>
<text x="127.6" y="62.4">29</text>
<text x="127.6" y="65.1">30</text>
<text x="87.8" y="67.7">A11</text>
<text x="87.8" y="70.4">A12</text>
<text x="95" y="66.1">A10</text>
<text x="95" y="68.8">A11</text>
<text x="95" y="71.4">A12</text>
<text x="122" y="66.1">30</text>
<text x="122" y="68.8">31</text>
<text x="122" y="71.4">32</text>
<text x="127.6" y="67.7">31</text>
<text x="127.6" y="70.4">32</text>
<text x="87.8" y="73">A13</text>
<text x="87.8" y="75.7">A14</text>
<text x="95" y="74.1">A13</text>
<text x="95" y="76.7">A14</text>
<text x="122" y="74.1">33</text>
<text x="122" y="76.7">34</text>
<text x="127.6" y="73">33</text>
<text x="127.6" y="75.7">34</text>
<text x="21.7" y="83.6">P1 C6</text>
<text x="21.7" y="81">P2</text>
<text x="87.8" y="78.3">A15</text>
<text x="91.1" y="83.6">1</text>
<text x="91.1" y="81">0</text>
<text x="95" y="79.4">A15</text>
<text x="95" y="82">0(RX0)</text>
<text x="122" y="79.4">35</text>
<text x="122" y="82">36</text>
<text x="127.6" y="78.3">35</text>
<text x="127.6" y="81">36</text>
<text x="127.6" y="83.6">37</text>
<text x="91.1" y="86.3">2</text>
<text x="91.1" y="88.9">3</text>
<text x="95" y="84.7">1(TX0)</text>
<text x="95" y="87.3">2</text>
<text x="95" y="90">3</text>
<text x="122" y="84.7">37</text>
<text x="122" y="87.3">38</text>
<text x="122" y="90">39</text>
<text x="127.6" y="86.3">38</text>
<text x="127.6" y="88.9">39</text>
<text x="91.1" y="91.5">4</text>
<text x="91.1" y="94.2">5</text>
<text x="95" y="92.6">4</text>
<text x="95" y="95.2">5</text>
<text x="122" y="92.6">40</text>
<text x="122" y="95.2">41</text>
<text x="127.6" y="91.5">40</text>
<text x="127.6" y="94.2">41</text>
<text x="91.1" y="96.8">6</text>
<text x="91.1" y="99.5">7</text>
<text x="95" y="97.9">6</text>
<text x="95" y="100.5">7</text>
<text x="122" y="97.9">42</text>
<text x="122" y="100.5">43</text>
<text x="127.6" y="96.8">42</text>
<text x="127.6" y="99.5">43</text>
<text x="89.5" y="107.4">10</text>
<text x="91.1" y="102.1">8</text>
<text x="91.1" y="104.8">9</text>
<text x="95" y="103.2">8</text>
<text x="95" y="105.8">9</text>
<text x="122" y="103.2">44</text>
<text x="122" y="105.8">45</text>
<text x="127.6" y="102.1">44</text>
<text x="127.6" y="104.8">45</text>
<text x="127.6" y="107.4">46</text>
<text x="21.7" y="112.7">P1 C8</text>
<text x="21.7" y="110.1">P2</text>
<text x="89.5" y="110.1">11</text>
<text x="89.5" y="112.7">12</text>
<text x="95" y="108.5">10</text>
<text x="95" y="111.1">11</text>
<text x="95" y="113.8">12</text>
<text x="122" y="108.5">46</text>
<text x="122" y="111.1">47</text>
<text x="122" y="113.8">48</text>
<text x="127.6" y="110.1">47</text>
<text x="127.6" y="112.7">48</text>
<text x="82.9" y="115.4">GND@0</text>
<text x="82.9" y="118">GND@1</text>
<text x="95" y="116.4">GND</text>
<text x="95" y="119.1">GND</text>
<text x="122" y="119.1">50</text>
<text x="122" y="116.4">49</text>
<text x="127.6" y="118">50</text>
<text x="127.6" y="115.4">49</text>
<text x="82.9" y="125.9">GND@4</text>
<text x="82.9" y="120.6">GND@2</text>
<text x="82.9" y="123.3">GND@3</text>
<text x="95" y="121.7">GND</text>
<text x="95" y="124.4">GND</text>
<text x="122" y="124.4">52</text>
<text x="122" y="121.7">51</text>
<text x="127.6" y="125.9">53</text>
<text x="127.6" y="123.3">52</text>
<text x="127.6" y="120.6">51</text>
<text x="95" y="127">GND</text>
<text x="122" y="127">53</text>
<text x="281.8" y="126.9" transform="rotate(-90 281.8 126.9)">P1</text>
<text x="284.5" y="126.9" transform="rotate(-90 284.5 126.9)">P2</text>
<text x="21.7" y="137.8">P2</text>
<text x="21.7" y="140.5">P1 C9</text>
<text x="21.7" y="167">P2</text>
<text x="280.5" y="166.6" transform="rotate(-90 280.5 166.6)">P1</text>
<text x="283.1" y="166.6" transform="rotate(-90 283.1 166.6)">P2</text>
<text x="21.7" y="169.6">P1C12</text>
</g>
<g font-size="2.5">
<text x="166.7" y="27" transform="rotate(-90 166.7 27)">1</text>
<text x="166.7" y="39.1" transform="rotate(-90 166.7 39.1)">2</text>
<text x="166.7" y="75.9" transform="rotate(-90 166.7 75.9)">1</text>
<text x="166.7" y="88.1" transform="rotate(-90 166.7 88.1)">2</text>
<text x="166.7" y="124.9" transform="rotate(-90 166.7 124.9)">1</text>
<text x="166.7" y="137" transform="rotate(-90 166.7 137)">2</text>
<text x="103.2" y="176.5" transform="rotate(-90 103.2 176.5)">1</text>
<text x="103.2" y="188.6" transform="rotate(-90 103.2 188.6)">2</text>
</g>
<g font-size="2.5" fill="#00f">
<text x="182.6" y="24.1">1</text>
<text x="182.6" y="29.4">2</text>
<text x="186" y="25.1">EN</text>
<text x="206.8" y="25.1">VMOT</text>
<text x="215.9" y="29.4">15</text>
<text x="215.9" y="24.1">16</text>
<text x="182.6" y="34.7">3</text>
<text x="186" y="30.4">MS1</text>
<text x="186" y="35.7">MS2</text>
<text x="208.4" y="30.4">GND</text>
<text x="210.8" y="35.7">B2</text>
<text x="215.9" y="34.7">14</text>
<text x="182.6" y="40">4</text>
<text x="186" y="41">CNF</text>
<text x="210.8" y="41">B1</text>
<text x="215.9" y="40">13</text>
<text x="182.6" y="44.8">5</text>
<text x="186" y="46.3">VREF</text>
<text x="210.8" y="46.3">A1</text>
<text x="215.9" y="45.2">12</text>
<text x="182.6" y="50.5">6</text>
<text x="186" y="51.6">SLP</text>
<text x="210.8" y="51.6">A2</text>
<text x="215.9" y="50.5">11</text>
<text x="182.6" y="55.8">7</text>
<text x="186" y="56.9">STEP</text>
<text x="206.8" y="56.9">FAULT</text>
<text x="215.9" y="55.8">10</text>
<text x="182.6" y="61.1">8</text>
<text x="186" y="62.2">DIR</text>
<text x="208.4" y="62.2">GND</text>
<text x="215.9" y="61.1">9</text>
<text x="182.6" y="73">1</text>
<text x="186" y="74.1">EN</text>
<text x="206.8" y="74.1">VMOT</text>
<text x="215.9" y="73">16</text>
<text x="182.6" y="78.3">2</text>
<text x="182.6" y="83.6">3</text>
<text x="186" y="79.4">MS1</text>
<text x="208.4" y="79.4">GND</text>
<text x="215.9" y="83.6">14</text>
<text x="215.9" y="78.3">15</text>
<text x="182.6" y="88.9">4</text>
<text x="186" y="84.7">MS2</text>
<text x="186" y="90">CNF</text>
<text x="210.8" y="90">B1</text>
<text x="210.8" y="84.7">B2</text>
<text x="215.9" y="88.9">13</text>
<text x="182.6" y="93.8">5</text>
<text x="186" y="95.2">VREF</text>
<text x="210.8" y="95.2">A1</text>
<text x="215.9" y="94.2">12</text>
<text x="182.6" y="99.5">6</text>
<text x="186" y="100.5">SLP</text>
<text x="210.8" y="100.5">A2</text>
<text x="215.9" y="99.5">11</text>
<text x="182.6" y="104.8">7</text>
<text x="186" y="105.8">STEP</text>
<text x="206.8" y="105.8">FAULT</text>
<text x="215.9" y="104.8">10</text>
<text x="182.6" y="110.1">8</text>
<text x="186" y="111.1">DIR</text>
<text x="208.4" y="111.1">GND</text>
<text x="215.9" y="110.1">9</text>
<text x="182.6" y="122">1</text>
<text x="186" y="123">EN</text>
<text x="206.8" y="123">VMOT</text>
<text x="215.9" y="122">16</text>
<text x="182.6" y="127.3">2</text>
<text x="186" y="128.3">MS1</text>
<text x="208.4" y="128.3">GND</text>
<text x="215.9" y="127.3">15</text>
<text x="182.6" y="132.6">3</text>
<text x="182.6" y="137.8">4</text>
<text x="186" y="133.6">MS2</text>
<text x="210.8" y="133.6">B2</text>
<text x="215.9" y="137.8">13</text>
<text x="215.9" y="132.6">14</text>
<text x="182.6" y="142.7">5</text>
<text x="186" y="138.9">CNF</text>
<text x="210.8" y="138.9">B1</text>
<text x="215.9" y="143.1">12</text>
<text x="182.6" y="148.4">6</text>
<text x="186" y="144.2">VREF</text>
<text x="186" y="149.5">SLP</text>
<text x="210.8" y="149.5">A2</text>
<text x="210.8" y="144.2">A1</text>
<text x="215.9" y="148.4">11</text>
<text x="182.6" y="153.7">7</text>
<text x="186" y="154.8">STEP</text>
<text x="206.8" y="154.8">FAULT</text>
<text x="215.9" y="153.7">10</text>
<text x="182.6" y="159">8</text>
<text x="186" y="160.1">DIR</text>
<text x="208.4" y="160.1">GND</text>
<text x="215.9" y="159">9</text>
<text x="126.5" y="173.3">PWR/ALM</text>
<text x="143.6" y="173.3">DC+</text>
<text x="126.5" y="178.6">PUL+</text>
<text x="144.7" y="178.6">DC-</text>
<text x="68.8" y="186" transform="rotate(-90 68.8 186)">1</text>
<text x="69.9" y="182.6" transform="rotate(-90 69.9 182.6)">1</text>
<text x="71.5" y="186" transform="rotate(-90 71.5 186)">2</text>
<text x="72.5" y="182.6" transform="rotate(-90 72.5 182.6)">2</text>
<text x="74.1" y="186" transform="rotate(-90 74.1 186)">3</text>
<text x="75.2" y="182.6" transform="rotate(-90 75.2 182.6)">3</text>
<text x="126.5" y="183.9">PUL-</text>
<text x="126.5" y="189.2">DIR+</text>
<text x="145.5" y="189.2">A+</text>
<text x="126.5" y="194.5">DIR-</text>
<text x="146.7" y="194.5">A-</text>
<text x="126.5" y="199.8">ENBL+</text>
<text x="145.5" y="199.8">B+</text>
<text x="126.5" y="205.1">ENBL-</text>
<text x="146.7" y="205.1">B-</text>
</g>
<g font-size="2.3" fill="#840000">
<text x="265.8" y="35.6" transform="rotate(-90 265.8 35.6)">1</text>
<text x="271.1" y="35.6" transform="rotate(-90 271.1 35.6)">2</text>
<text x="258.9" y="41.1">3</text>
<text x="258.9" y="46.4">4</text>
<text x="265.8" y="63.4" transform="rotate(-90 265.8 63.4)">1</text>
<text x="271.1" y="63.4" transform="rotate(-90 271.1 63.4)">2</text>
<text x="258.9" y="68.9">3</text>
<text x="258.9" y="74.2">4</text>
<text x="265.8" y="88.5" transform="rotate(-90 265.8 88.5)">1</text>
<text x="271.1" y="88.5" transform="rotate(-90 271.1 88.5)">2</text>
<text x="258.9" y="94.1">3</text>
<text x="258.9" y="99.4">4</text>
<text x="174.5" y="190.4" transform="rotate(-90 174.5 190.4)">1</text>
<text x="179.8" y="190.4" transform="rotate(-90 179.8 190.4)">2</text>
<text x="167.6" y="195.9">3</text>
<text x="167.6" y="201.2">4</text>
</g>
</svg>
